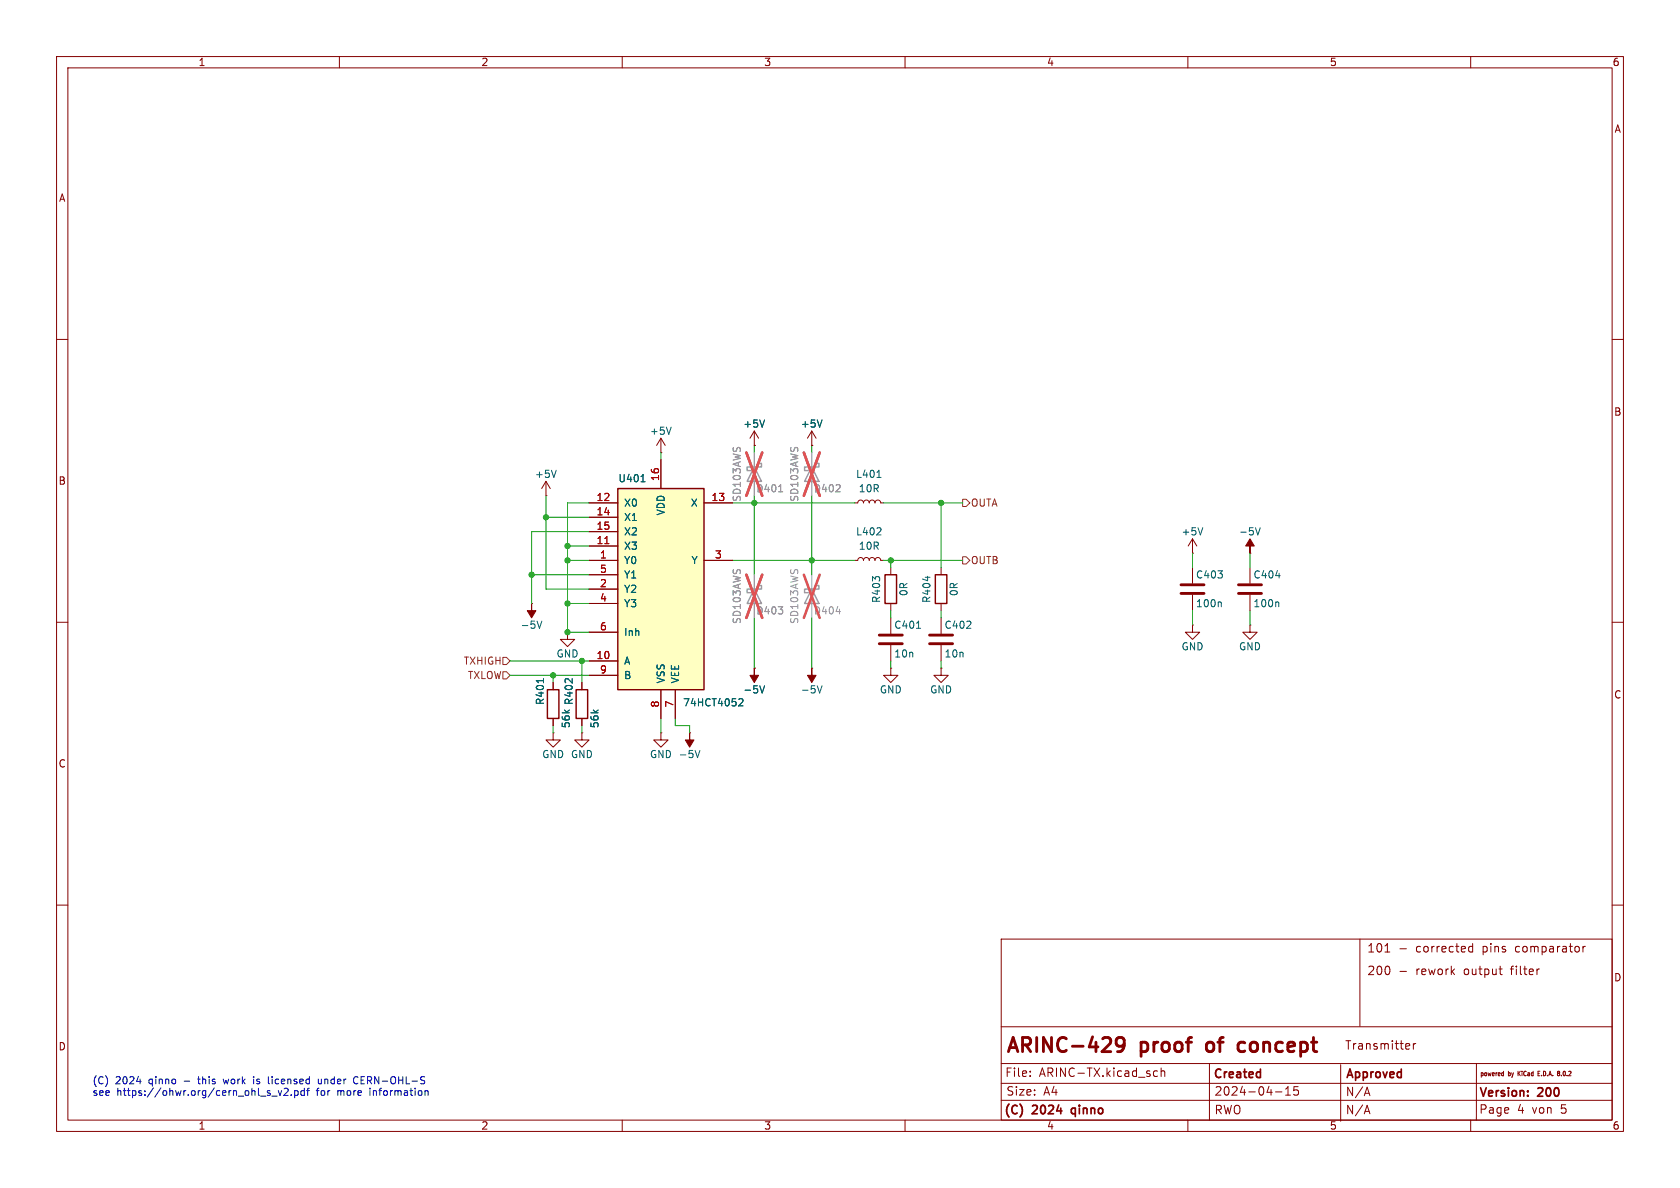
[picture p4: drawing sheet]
<svg xmlns="http://www.w3.org/2000/svg" width="297mm" height="210mm" viewBox="0 0 297 210" stroke-linecap="round" stroke-linejoin="round" font-family="sans-serif">
<g fill="none" stroke="#840000" stroke-width=".18">
<path d="M10 10h277v190h-277zM12 12h273v186h-273zM60 10v2M110 10v2M160 10v2M210 10v2M260 10v2M10 60h2M285 60h2M133.3 78.7h.1M133.3 76.2l-.7 1.3M133.3 76.2v2.5"/>
<path d="M133.3 76.2l.8 1.3M143.5 78.7h.1M143.5 76.2l-.8 1.3M143.5 76.2v2.5M143.5 76.2l.8 1.3M96.5 87.6h.1M96.5 85.1l-.7 1.3M96.5 85.1v2.5M96.5 85.1l.8 1.3M151.1 99.1h.5l.2-.4 .3-.1 .4 .1 .2 .4 .1-.4 .4-.1 .3 .1 .2 .4 .1-.4 .4-.1 .3 .1 .2 .4 .1-.4 .4-.1 .4 .1 .1 .4h.5M151.1 88.9h.5l.2-.4 .3-.1 .4 .1 .2 .4 .1-.4 .4-.1 .3 .1 .2 .4 .1-.4 .4-.1 .3 .1 .2 .4 .1-.4 .4-.1 .4 .1 .1 .4h.5M10 110h2"/>
<path d="M133.3 118.1h.1M143.5 118.1h.1M166.4 100.3v1.3M166.4 106.7v1.3M285 110h2M97.8 129.5v1.3h1.3l-1.3 1.3-1.3-1.3h1.3M97.8 129.5h.1M97.8 120.7v1.2M97.8 127v1.3M102.9 120.7v1.2M102.9 127v1.3M10 160h2"/>
<path d="M285 160h2M177 166h108v32h-108zM240.4 166v15.4M244.8 168.3h.9M247.5 167.7h1.1M247.5 171.7h1.1M259.6 168l.3 .3 .4-.1M260.3 166.8v1.5M260.3 167.4l-.4-.1-.3 .3M265 171.3h.6M265.4 172.3h.2M272 171.3h.1"/>
<path d="M279.8 167.3v1M280.3 167.3l-.3 .1-.2 .2M60 198v2M110 198v2M160 198v2M177 194.5h108M177 191.5h108M177 188h108M177 181.5h108M182.1 190.2v.1M182.1 189.4v.1M204 190.2l.2 .1 .4-.1"/>
<path d="M204.6 189.4l-.4-.1-.2 .1M205.3 189.4l.2-.1 .3 .1 .1 .9M205.3 188.8v1.5M210 198v2M213.8 188v10M225.5 193h1.1M227.3 193.6h.8M227.3 192.5l.4-.4v1.5M229.5 192.1h-.7l-.1 .7 .2-.1h.5l.2 .3-.1 .5-.2 .1-.6-.1M237 188.2v10M241.3 196.5h.7M241.3 193.3h.7"/>
<path d="M241.7 195.4l.5 1.5M241.7 192.2l.5 1.5M248.7 184.5h.5v.3l-.7 .2M249.2 185.4l-.5 .1M249.9 184.5v1M250.3 184.5h-.3l-.1 .3M260 198v2M261 188v10M265.6 189.6l.2 .1M265.8 189.4v.8M265.8 190.1l-.2 .1M268.4 189.4v.8"/>
<path d="M268.8 189.4l-.4 .4M271.9 189.7h.2M272.2 189.4h-.3v.8h.3M275.7 189.4v.2M275.7 189.8v.3M276 190.1v.1"/>
</g>
<path d="M189.5 196v.7M222.7 189.5l.1 .1M222.8 189v1.5M222.8 190.4l-.1 .1" fill="none" stroke="#840000" stroke-width=".3"/>
<g fill="none" stroke="#840000" stroke-width=".5">
<path d="M178.3 185.9l.8-2.5 .8 2.5M182.1 183.6l-.4-.2h-.9v2.5M183.3 183.4v2.5M185.9 183.4v2.5l-1.4-2.5v2.5M188.5 183.6a.86 .86 0 0 0-1.3 .2M193.2 183.3l-.6 1.8M194.9 183.6l.4-.2h.6l.4 .2M197.4 183.6l.4-.2h.5l.3 .2a1.65 1.65 0 0 1-.6 2.3h-.4M198.8 184.5l-.3 .3-.7 .1M201.7 184.2v2.5M201.7 185.8l.3 .1M202 184.2l-.3 .2"/>
<path d="M210.7 183.4l-.5 .1-.1 .3M214.5 184.5a.68 .68 0 0 0-.7-.3 .68 .68 0 0 0-.5 .5v.7a.68 .68 0 0 0 .5 .5 .68 .68 0 0 0 .7-.2M216.3 183.4l-.5 .1-.1 .3M219.8 184.2l.3 .2M220.1 185.8l-.3 .1M232.2 183.4v2.1"/>
</g>
<path d="M133.3 80v7.6M143.5 80v7.6M133.3 101.6v7.6" fill="none" stroke="#a1a1a1" stroke-width=".18"/>
<path d="M133.3 82.6l1.3 2.5h-2.5zM134 81.9h.6v.7h-2.5v.6h.6M143.5 82.6l1.3 2.5h-2.6zM144.1 81.9h.7v.7h-2.6v.6h.7M133.3 104.1l1.3 2.6h-2.5zM134 103.5h.6v.6h-2.5v.7h.6" fill="none" stroke="#a1a1a1" stroke-width=".25"/>
<path d="M132 80l2.7 7.6M134.7 80l-2.7 7.6M142.1 80l2.8 7.6M144.9 80l-2.8 7.6M132 101.6l2.7 7.6M134.7 101.6l-2.7 7.6" fill="none" stroke="#e65255" stroke-width=".46"/>
<g fill="#840000" stroke="#840000" stroke-width=".18">
<path d="M143.5 118.1v1.3h.8l-.8 1.3-.8-1.3h.8z"/>
<path d="M133.3 118.1v1.3h.8l-.8 1.3-.7-1.3h.7z"/>
</g>
<path d="M135.2 74.2l-.5 1.3M145.3 74.2l-.4 1.3M98.3 83.1l-.4 1.3M155 94.6h.8M155 84.4h.8M155.7 93.4v.4M96.1 120v.7M164 101.9v.8M134.3 121.2l.4 1.3 .5-1.3M144.5 121.2l.4 1.3 .4-1.3" fill="none" stroke="#006464" stroke-width=".18"/>
<path d="M137.6 86.9h.8" fill="none" stroke="#989898" stroke-width=".18"/>
<path d="M165.4 101.6h2v5.1h-2zM96.8 121.9h2v5.1h-2zM101.9 121.9h2v5.1h-2z" fill="none" stroke="#840000" stroke-width=".25"/>
<path d="M109.2 86.4h15.3v35.5h-15.3z" fill="#ffffc2"/>
<path d="M109.2 86.4h15.3v35.5h-15.3zM156.5 101.6h2v5.1h-2z" fill="none" stroke="#840000" stroke-width=".25"/>
<g fill="none" stroke="#840000" stroke-width=".18">
<path d="M116.8 77.5v2.5M116.8 77.5l-.7 1.2M116.8 77.5l.8 1.2M133.3 78.7h.1M143.5 78.7h.1M104.1 99.1h5.1M104.1 96.5h5.1M104.1 88.9h5.1M104.1 91.4h5.1M104.1 94h5.1M116.8 80h.1M116.8 81.3v5.1"/>
<path d="M124.5 99.1h5M124.5 88.9h5M210.8 97.8h.1M210.8 95.3l-.7 1.2M210.8 95.3v2.5M210.8 95.3l.8 1.2M221 97.8h.1M94 106.7h.1M100.3 111.8v1.2h1.3l-1.3 1.3-1.2-1.3h1.2M100.3 111.8h.1M104.1 116.8h5.1M104.1 104.1h5.1"/>
<path d="M104.1 106.7h5.1M104.1 101.6h5.1M104.1 111.8h5.1M104.1 119.4h5.1M133.3 118.1h.1M157.5 118.1v1.3h1.2l-1.2 1.3-1.3-1.3h1.3M157.5 118.1h.1M157.5 100.3v1.3M157.5 106.7v1.3M157.5 109.2v2.8M157.5 114v2.8M166.4 118.1v1.3h1.2l-1.2 1.3-1.3-1.3h1.3"/>
<path d="M166.4 118.1h.1M166.4 109.2v2.8M166.4 114v2.8M210.8 110.5v1.3h1.3l-1.3 1.2-1.3-1.2h1.3M210.8 110.5h.1M210.8 100.3v2.8M210.8 105.2v2.8M221 110.5v1.3h1.2l-1.2 1.2-1.3-1.2h1.3M221 110.5h.1M221 100.3v2.8M221 105.2v2.8M97.8 120.7v1.2"/>
<path d="M97.8 127v1.3M102.9 129.5v1.3h1.2l-1.2 1.3-1.3-1.3h1.3M102.9 129.5h.1M102.9 120.7v1.2M102.9 127v1.3M116.8 129.5v1.3h1.3l-1.3 1.3-1.2-1.3h1.2M116.8 129.5h.1M116.8 121.9v5.1M119.4 121.9v5.1M121.9 129.5h.1"/>
</g>
<path d="M106.9 96.1h.7" fill="none" stroke="#a90000" stroke-width=".18"/>
<g fill="none" stroke="#006464" stroke-width=".18">
<path d="M118.7 75.5l-.5 1.3M135.2 74.2l-.5 1.3M145.3 74.2l-.4 1.3M113.3 85.2h.7M212.6 93.3l-.4 1.3M221.9 93.3l.5 1.3 .4-1.3M94.9 109.8l.5 1.3 .4-1.3M96.1 120v.7M162 111.1h.8M215.7 106.4l.2 .2v.7M225.5 101.8h.8M225.9 106.4l.2 .2v.7"/>
<path d="M122.9 132.7l.4 1.2 .4-1.2M130.7 123.6l.4-.1 .2 .4-.7 .9h.7M134.3 121.2l.4 1.3 .5-1.3"/>
</g>
<path d="M133.3 80v2.6M133.3 85.1v2.5M143.5 80v2.6M143.5 85.1v2.5M133.3 101.6v2.5M133.3 106.7v2.5M143.5 101.6v7.6" fill="none" stroke="#a1a1a1" stroke-width=".18"/>
<path d="M143.5 104.1l1.3 2.6h-2.6zM144.1 103.5h.7v.6h-2.6v.7h.7" fill="none" stroke="#a1a1a1" stroke-width=".25"/>
<path d="M137.6 86.9h.8M147.8 108.1h.8" fill="none" stroke="#989898" stroke-width=".18"/>
<path d="M132 80l2.7 7.6M134.7 80l-2.7 7.6M142.1 80l2.8 7.6M144.9 80l-2.8 7.6M132 101.6l2.7 7.6M134.7 101.6l-2.7 7.6M142.1 101.6l2.8 7.6M144.9 101.6l-2.8 7.6" fill="none" stroke="#e65255" stroke-width=".46"/>
<g fill="#840000" stroke="#840000" stroke-width=".18">
<path d="M121.9 129.5v1.3h.8l-.8 1.3-.7-1.3h.7z"/>
<path d="M94 106.7v1.3h.7l-.7 1.2-.8-1.2h.8z"/>
<path d="M221 95.3l.7 1.2h-.7v1.3v-1.3h-.8z"/>
</g>
<path d="M155.4 113.8h4.1M155.4 112.3h4.1M164.3 113.8h4.1M164.3 112.3h4.1M208.8 104.9h4.1M208.8 103.4h4.1M218.9 104.9h4.1M218.9 103.4h4.1" fill="none" stroke="#840000" stroke-width=".51"/>
<path d="M170.2 88.3h.6l.6 .6-.6 .6h-.6zM170.2 98.4h.6l.6 .7-.6 .6h-.6zM88.9 118.7h.6l.7 .7-.7 .6h-.6zM88.9 116.2h.6l.7 .6-.7 .7h-.6z" fill="none" stroke="#725600" stroke-width=".18"/>
<g fill="none" stroke="#0000c2" stroke-width=".18">
<path d="M24.2 191.2h.7M39.5 190.8l.2 .8M44.8 190.3v.1M44.8 190.8v.8M47.4 191.4l.2 .2M48 193.8h1M49.2 192.8l.3 .8 .3-.8M50.4 192.4l-.2 .1M50.7 192.4l.2 .2v.3l-.7 .7h.7M51.5 193.5v.1M52.1 192.9l.4-.1 .2 .2-.1 .6h-.5M52.1 192.8v1.3"/>
<path d="M53.8 192.9l-.4-.1-.2 .2 .1 .6h.5M53.8 192.4v1.2M54.2 192.8h.5M54.6 192.4l-.2 .2v1M56.3 190.8v.7l.3 .1 .2-.1M56.8 190.8v.8M62.6 191.4l.3 .2 .4-.1M63.3 190.4l-.4-.1-.3 .2M75.1 192.9l.2-.1 .3 .1 .1 .7M75.1 192.8v.8"/>
</g>
<g fill="none" stroke="#009600" stroke-width=".18">
<path d="M133.3 78.7v1.3M143.5 78.7v1.3M96.5 91.4h7.6M96.5 87.6v16.5h7.6M100.3 96.5h3.8M100.3 99.1h3.8M104.1 88.9h-3.8v22.9h3.8M104.1 94h-10.1v12.7M116.8 80v1.3M129.5 88.9h21.6M129.5 99.1h21.6M133.3 87.6v14"/>
<path d="M143.5 87.6v14M156.2 88.9h14M156.2 99.1h14M157.5 99.1v1.2M166.4 88.9v11.4M210.8 97.8v2.5M221 97.8v2.5M90.2 119.4h13.9M90.2 116.8h13.9M94 101.6h10.1M97.8 119.4v1.3M100.3 106.7h3.8"/>
<path d="M102.9 116.8v3.9M133.3 109.2v8.9M143.5 109.2v8.9M157.5 108v1.2M157.5 116.8v1.3M166.4 108v1.2M166.4 116.8v1.3M210.8 108v2.5M221 108v2.5M97.8 128.3v1.2M102.9 128.3v1.2M116.8 127v2.5"/>
<path d="M119.4 127v1.3h2.5v1.2"/>
</g>
<g fill="#009600" stroke="#009600" stroke-width=".18">
<circle cx="133.3" cy="88.9" r=".46"/>
<circle cx="157.5" cy="99.1" r=".46"/>
<circle cx="143.5" cy="99.1" r=".46"/>
<circle cx="100.3" cy="96.5" r=".46"/>
<circle cx="96.5" cy="91.4" r=".46"/>
<circle cx="102.9" cy="116.8" r=".46"/>
<circle cx="97.8" cy="119.4" r=".46"/>
<circle cx="100.3" cy="99.1" r=".46"/>
<circle cx="94" cy="101.6" r=".46"/>
<circle cx="100.3" cy="106.7" r=".46"/>
<circle cx="100.3" cy="111.8" r=".46"/>
<circle cx="166.4" cy="88.9" r=".46"/>
</g>
<g font-size="3.5" fill="#840000">
<text x="178.7" y="187.3">ARINC-429</text>
<text x="202.8" y="187.3">proof</text>
<text x="215.5" y="187.3">of</text>
<text x="222.1" y="187.3">concept</text>
</g>
<g font-size="2.1" fill="#840000">
<text x="241.6" y="168.6">101</text>
<text x="241.6" y="172.6">200</text>
<text x="250.3" y="168.6">corrected</text>
<text x="250.4" y="172.6">rework</text>
<text x="258.9" y="172.6">output</text>
<text x="262.2" y="168.6">pins</text>
<text x="267.4" y="172.6">filter</text>
<text x="268.2" y="168.6">comparator</text>
<text x="237.7" y="185.8">Transmitter</text>
<text x="177.6" y="190.6">File:</text>
<text x="183.7" y="190.6">ARINC-TX.kicad_sch</text>
<text x="214.4" y="191">Created</text>
<text x="237.8" y="191">Approved</text>
<text x="177.4" y="197.4">(C)</text>
<text x="177.8" y="193.9">Size:</text>
<text x="182.6" y="197.4">2024</text>
<text x="184.5" y="193.9">A4</text>
<text x="190.1" y="197.4">qinno</text>
<text x="214.6" y="193.9">2024-04-15</text>
<text x="214.6" y="197.2">RWO</text>
<text x="237.8" y="197.2">N/A</text>
<text x="237.8" y="194">N/A</text>
<text x="261.4" y="194.3">Version:</text>
<text x="261.4" y="197.1">Page</text>
<text x="268.2" y="197.1">4</text>
<text x="270.9" y="197.1">von</text>
<text x="272" y="194.3">200</text>
<text x="276.1" y="197.1">5</text>
</g>
<g font-size="1.8" fill="#840000">
<text x="35" y="11.9">1</text>
<text x="85" y="11.9">2</text>
<text x="135" y="11.9">3</text>
<text x="185" y="11.9">4</text>
<text x="235" y="11.9">5</text>
<text x="285" y="11.9">6</text>
<text x="285.3" y="23.7">A</text>
<text x="10.3" y="35.9">A</text>
<text x="285.3" y="73.7">B</text>
<text x="10.3" y="85.9">B</text>
<text x="285.3" y="123.7">C</text>
<text x="10.3" y="135.9">C</text>
<text x="285.3" y="173.7">D</text>
<text x="10.3" y="185.9">D</text>
<text x="35" y="199.9">1</text>
<text x="85" y="199.9">2</text>
<text x="135" y="199.9">3</text>
<text x="185" y="199.9">4</text>
<text x="235" y="199.9">5</text>
<text x="285" y="199.9">6</text>
</g>
<g font-size="1.8" fill="#006464">
<text x="114.8" y="77.1">+5V</text>
<text x="131.3" y="75.8">+5V</text>
<text x="141.5" y="75.8">+5V</text>
<text x="94.5" y="84.7">+5V</text>
<text x="109.2" y="85.4">U401</text>
<text x="110.2" y="89.8">X0</text>
<text x="122" y="89.8">X</text>
<text x="151.2" y="84.7">L401</text>
<text x="151.7" y="87.2">10R</text>
<text x="110.2" y="92.3">X1</text>
<text x="110.2" y="94.8">X2</text>
<text x="117.7" y="91.2" transform="rotate(-90 117.7 91.2)">VDD</text>
<text x="151.2" y="94.8">L402</text>
<text x="208.8" y="94.8">+5V</text>
<text x="218.9" y="94.8">-5V</text>
<text x="110.2" y="99.9">Y0</text>
<text x="110.2" y="97.4">X3</text>
<text x="122.2" y="99.9">Y</text>
<text x="151.7" y="97.4">10R</text>
<text x="110.2" y="105">Y2</text>
<text x="110.2" y="107.5">Y3</text>
<text x="110.2" y="102.5">Y1</text>
<text x="155.8" y="106.7" transform="rotate(-90 155.8 106.7)">R403</text>
<text x="160.6" y="105.5" transform="rotate(-90 160.6 105.5)">0R</text>
<text x="164.7" y="106.7" transform="rotate(-90 164.7 106.7)">R404</text>
<text x="169.5" y="105.5" transform="rotate(-90 169.5 105.5)">0R</text>
<text x="211.3" y="102.5">C403</text>
<text x="211.3" y="107.5">100n</text>
<text x="221.5" y="102.5">C404</text>
<text x="221.5" y="107.5">100n</text>
<text x="91.9" y="111.4">-5V</text>
<text x="110.2" y="112.6">Inh</text>
<text x="158" y="111.4">C401</text>
<text x="166.9" y="111.4">C402</text>
<text x="98.3" y="116.4">GND</text>
<text x="110.2" y="117.7">A</text>
<text x="158" y="116.4">10n</text>
<text x="166.9" y="116.4">10n</text>
<text x="208.8" y="115.2">GND</text>
<text x="218.9" y="115.2">GND</text>
<text x="96.4" y="124.7" transform="rotate(-90 96.4 124.7)">R401</text>
<text x="101.4" y="124.7" transform="rotate(-90 101.4 124.7)">R402</text>
<text x="110.2" y="120.2">B</text>
<text x="117.7" y="120.9" transform="rotate(-90 117.7 120.9)">VSS</text>
<text x="120.2" y="120.9" transform="rotate(-90 120.2 120.9)">VEE</text>
<text x="120.7" y="125.1">74HCT4052</text>
<text x="131.3" y="122.8">-5V</text>
<text x="141.5" y="122.8">-5V</text>
<text x="155.4" y="122.8">GND</text>
<text x="164.3" y="122.8">GND</text>
<text x="100.9" y="128.8" transform="rotate(-90 100.9 128.8)">56k</text>
<text x="106" y="128.8" transform="rotate(-90 106 128.8)">56k</text>
<text x="95.8" y="134.2">GND GND</text>
<text x="114.8" y="134.2">GND -5V</text>
</g>
<g font-size="1.8" fill="#a90000">
<text x="105.4" y="88.6">12</text>
<text x="116.6" y="85.1" transform="rotate(-90 116.6 85.1)">16</text>
<text x="125.7" y="88.6">13</text>
<text x="105.4" y="91.2">14</text>
<text x="105.4" y="93.7">15</text>
<text x="105.4" y="96.3">11</text>
<text x="106" y="98.8">1</text>
<text x="106" y="101.3">5</text>
<text x="126.3" y="98.8">3</text>
<text x="106" y="103.9">2</text>
<text x="106" y="106.4">4</text>
<text x="106" y="111.5">6</text>
<text x="105.4" y="116.6">10</text>
<text x="106" y="119.1">9</text>
<text x="116.6" y="125.2" transform="rotate(-90 116.6 125.2)">8</text>
<text x="119.1" y="125.2" transform="rotate(-90 119.1 125.2)">7</text>
</g>
<g font-size="1.8" fill="#989898">
<text x="131.2" y="88.8" transform="rotate(-90 131.2 88.8)">SD103AWS</text>
<text x="133.6" y="87.2">D401</text>
<text x="141.3" y="88.8" transform="rotate(-90 141.3 88.8)">SD103AWS</text>
<text x="143.8" y="87.2">D402</text>
<text x="131.2" y="110.4" transform="rotate(-90 131.2 110.4)">SD103AWS</text>
<text x="133.6" y="108.8">D403</text>
<text x="141.3" y="110.4" transform="rotate(-90 141.3 110.4)">SD103AWS</text>
<text x="143.8" y="108.8">D404</text>
</g>
<g font-size="1.8" fill="#725600">
<text x="171.6" y="89.8">OUTA</text>
<text x="171.6" y="99.9">OUTB</text>
<text x="81.9" y="117.7">TXHIGH</text>
<text x="82.6" y="120.2">TXLOW</text>
</g>
<g font-size="1.8" fill="#0000c2">
<text x="16.3" y="191.8">(C)</text>
<text x="20.4" y="191.8">2024</text>
<text x="26.4" y="191.8">qinno</text>
<text x="32.8" y="191.8">-</text>
<text x="35.5" y="191.8">this</text>
<text x="40.2" y="191.8">work</text>
<text x="45.7" y="191.8">is</text>
<text x="48.5" y="191.8">licensed</text>
<text x="57.5" y="191.8">under</text>
<text x="64" y="191.8">CERN-OHL-S</text>
<text x="16.3" y="193.8">see</text>
<text x="20.6" y="193.8">https://ohwr.org/cern_ohl_s_v2.pdf</text>
<text x="56.1" y="193.8">for</text>
<text x="59.9" y="193.8">more</text>
<text x="65.8" y="193.8">information</text>
</g>
<g font-size="1.1" fill="#840000">
<text x="261.6" y="190.4">powered</text>
<text x="266.7" y="190.4">by</text>
<text x="268.7" y="190.4">KiCad</text>
<text x="272.6" y="190.4">E.D.A.</text>
<text x="276.4" y="190.4">8.0.2</text>
</g>
</svg>
